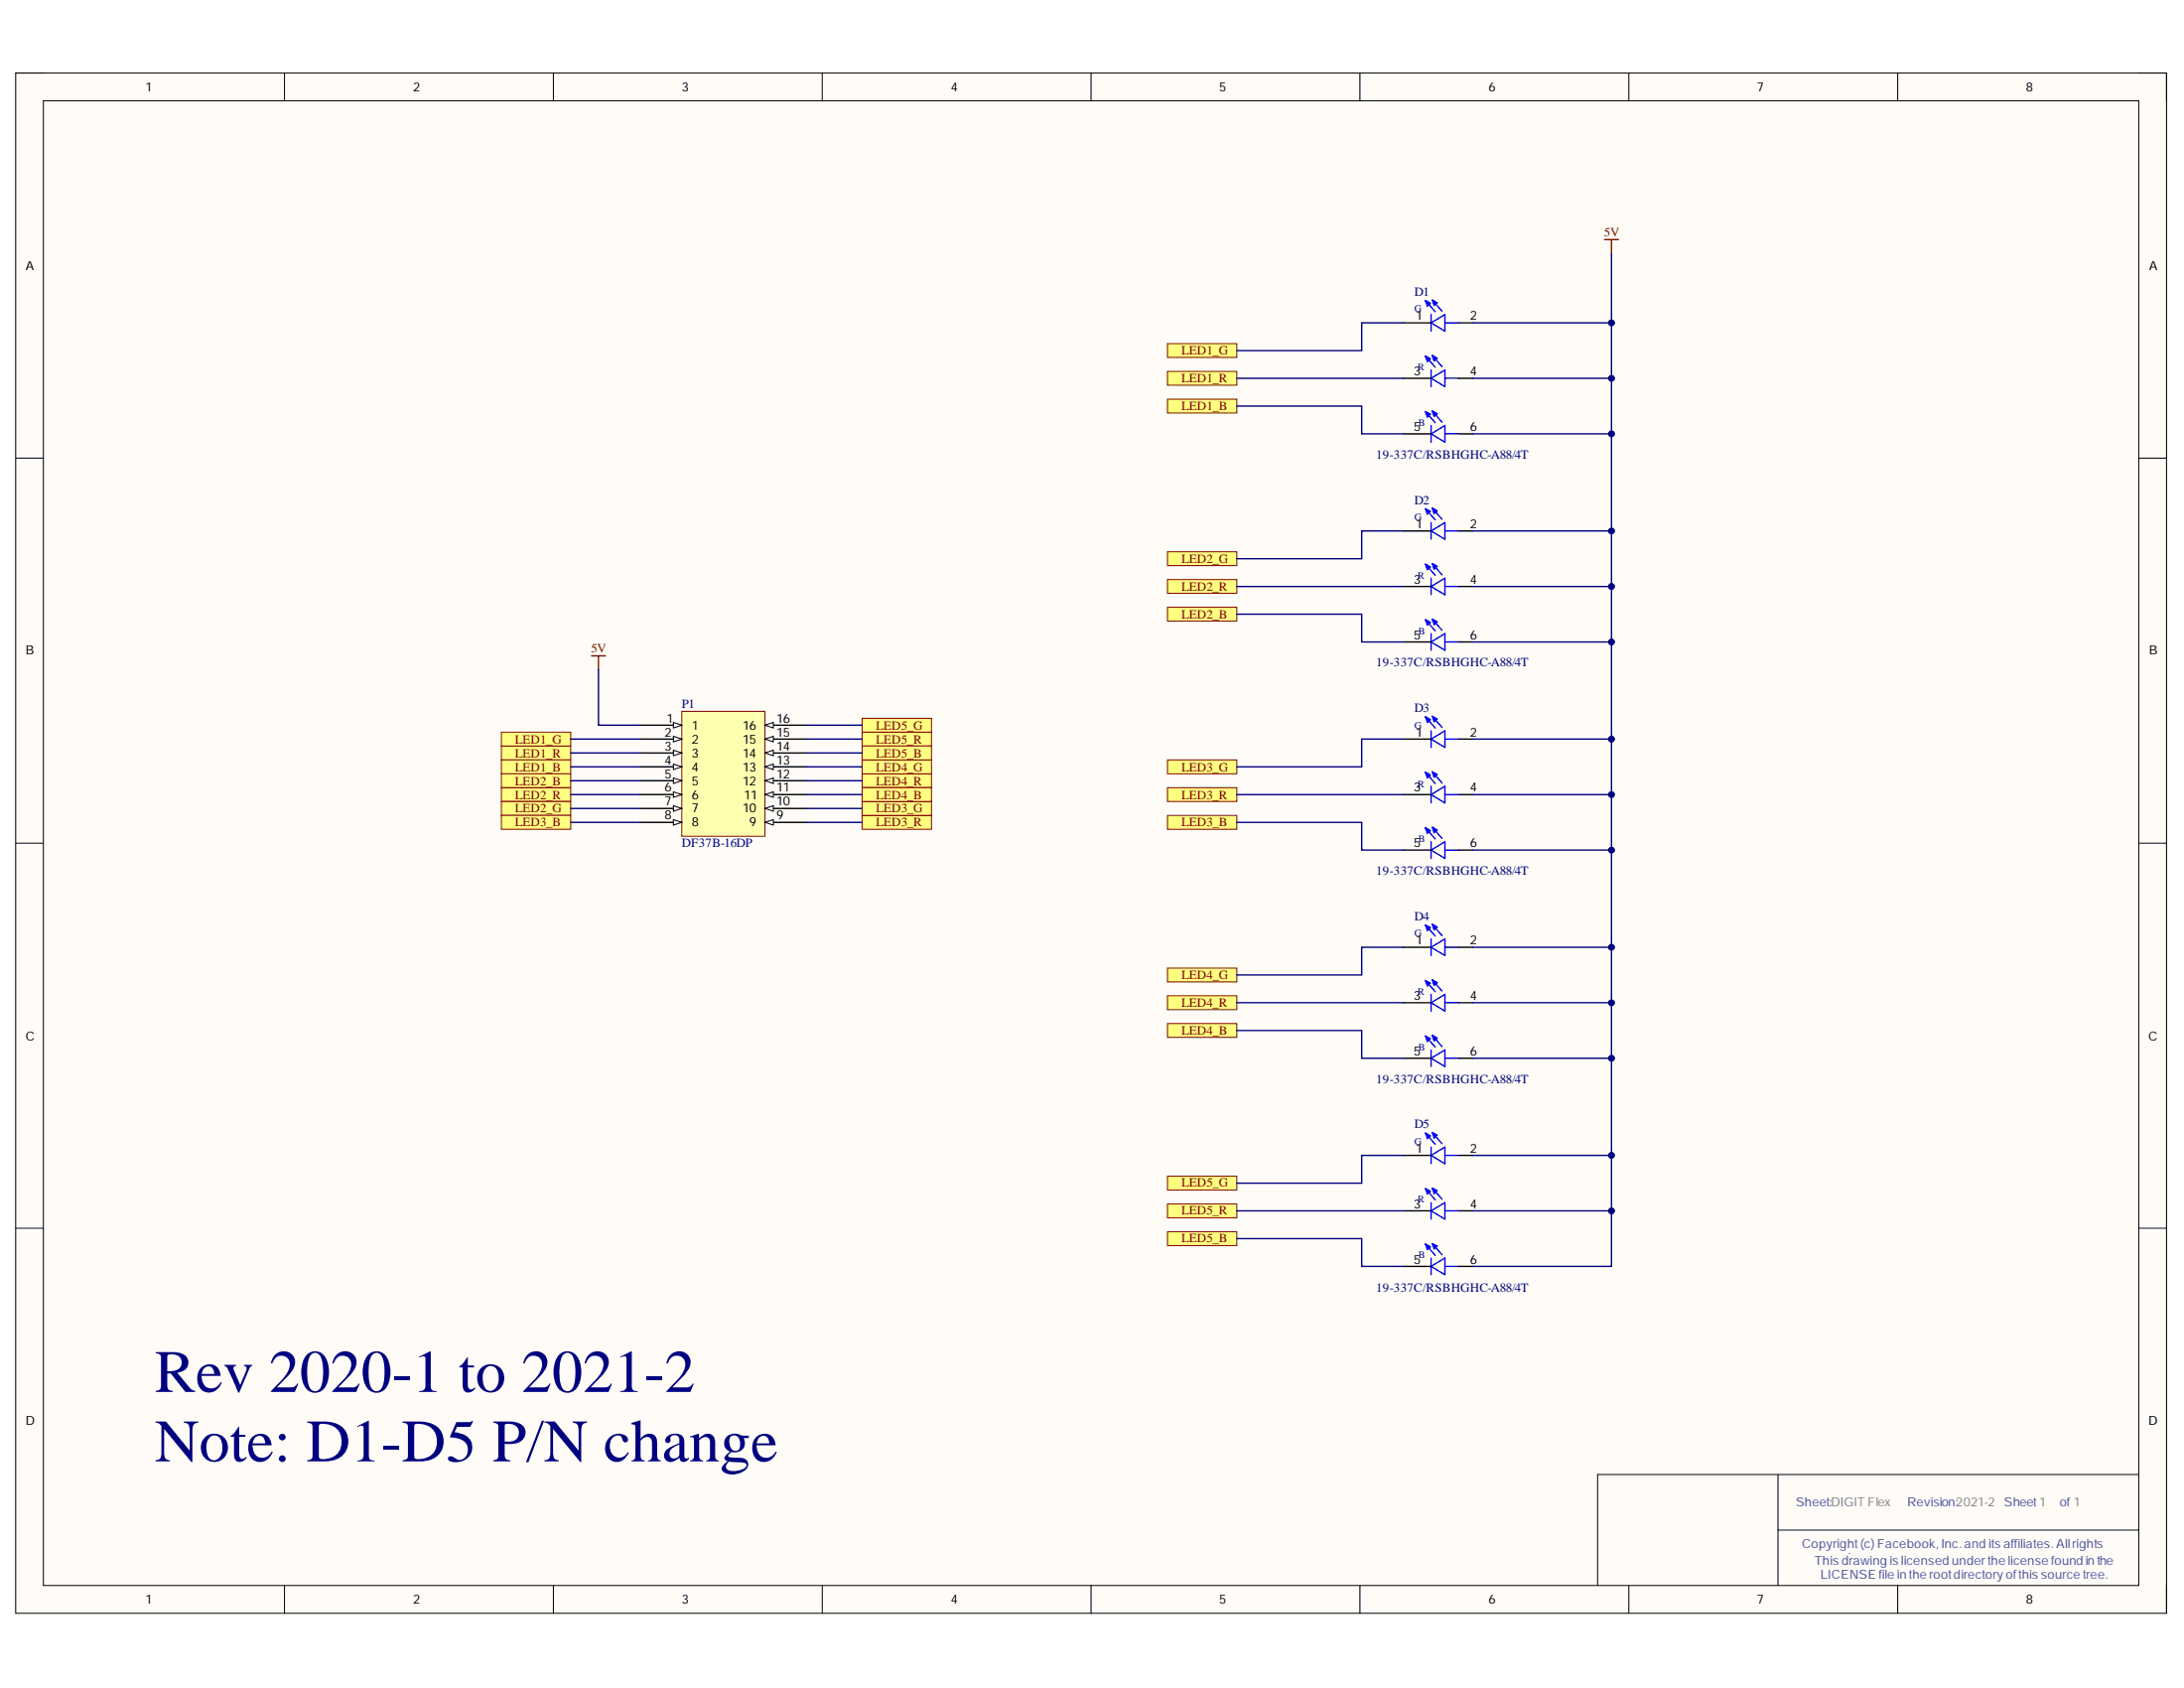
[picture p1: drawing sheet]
<svg xmlns="http://www.w3.org/2000/svg" width="279mm" height="216mm" viewBox="0 0 279 216" stroke-linecap="round" stroke-linejoin="round" font-family="sans-serif">
<path d="M2 9.3h275.2v197h-275.2z" fill-rule="evenodd" fill="#fffcf8"/>
<path d="M2 9.3h275.2v197h-275.2z" fill="none" stroke="#000" stroke-width=".13"/>
<path d="M5.6 12.9h268v189.9h-268z" fill-rule="evenodd" fill="#fffcf8"/>
<g fill="none" stroke="#000" stroke-width=".13">
<path d="M2 9.3h3.6M5.6 12.9h268v189.9h-268zM36.4 9.3v3.6M70.8 9.3v3.6M105.2 9.3v3.6M139.6 9.3v3.6M174 9.3v3.6M208.4 9.3v3.6M242.8 9.3v3.6M273.6 9.3h3.6v3.6M2 58.6h3.6M273.6 58.6h3.6"/>
<path d="M2 107.8h3.6M273.6 107.8h3.6M2 157.1h3.6M273.6 157.1h3.6M227.5 195.7h46.1M227.5 188.6v14.2M273.6 188.6h-69.2v14.2M36.4 202.8v3.5M70.8 202.8v3.5M105.2 202.8v3.5M139.6 202.8v3.5M174 202.8v3.5"/>
<path d="M208.4 202.8v3.5M242.8 202.8v3.5M277.2 202.8v3.5"/>
</g>
<path d="M149.3 47.5h8.9v1.8h-8.9z" fill-rule="evenodd" fill="#ffff80"/>
<path d="M149.3 47.5h8.9v1.8h-8.9z" fill="none" stroke="#800000" stroke-width=".13"/>
<path d="M149.3 44h8.9v1.7h-8.9z" fill-rule="evenodd" fill="#ffff80"/>
<path d="M149.3 44h8.9v1.7h-8.9z" fill="none" stroke="#800000" stroke-width=".13"/>
<path d="M149.3 51h8.9v1.8h-8.9z" fill-rule="evenodd" fill="#ffff80"/>
<path d="M149.3 51h8.9v1.8h-8.9z" fill="none" stroke="#800000" stroke-width=".13"/>
<path d="M149.3 74.1h8.9v1.8h-8.9z" fill-rule="evenodd" fill="#ffff80"/>
<path d="M149.3 74.1h8.9v1.8h-8.9z" fill="none" stroke="#800000" stroke-width=".13"/>
<path d="M149.3 70.6h8.9v1.7h-8.9z" fill-rule="evenodd" fill="#ffff80"/>
<path d="M149.3 70.6h8.9v1.7h-8.9z" fill="none" stroke="#800000" stroke-width=".13"/>
<path d="M149.3 77.7h8.9v1.7h-8.9z" fill-rule="evenodd" fill="#ffff80"/>
<path d="M149.3 77.7h8.9v1.7h-8.9z" fill="none" stroke="#800000" stroke-width=".13"/>
<path d="M149.3 100.7h8.9v1.8h-8.9z" fill-rule="evenodd" fill="#ffff80"/>
<path d="M149.3 100.7h8.9v1.8h-8.9z" fill="none" stroke="#800000" stroke-width=".13"/>
<path d="M149.3 97.2h8.9v1.8h-8.9z" fill-rule="evenodd" fill="#ffff80"/>
<path d="M149.3 97.2h8.9v1.8h-8.9z" fill="none" stroke="#800000" stroke-width=".13"/>
<path d="M149.3 104.3h8.9v1.8h-8.9z" fill-rule="evenodd" fill="#ffff80"/>
<path d="M149.3 104.3h8.9v1.8h-8.9z" fill="none" stroke="#800000" stroke-width=".13"/>
<path d="M149.3 127.4h8.9v1.7h-8.9z" fill-rule="evenodd" fill="#ffff80"/>
<path d="M149.3 127.4h8.9v1.7h-8.9z" fill="none" stroke="#800000" stroke-width=".13"/>
<path d="M149.3 123.8h8.9v1.8h-8.9z" fill-rule="evenodd" fill="#ffff80"/>
<path d="M149.3 123.8h8.9v1.8h-8.9z" fill="none" stroke="#800000" stroke-width=".13"/>
<path d="M149.3 130.9h8.9v1.8h-8.9z" fill-rule="evenodd" fill="#ffff80"/>
<path d="M149.3 130.9h8.9v1.8h-8.9z" fill="none" stroke="#800000" stroke-width=".13"/>
<path d="M149.3 154h8.9v1.8h-8.9z" fill-rule="evenodd" fill="#ffff80"/>
<path d="M149.3 154h8.9v1.8h-8.9z" fill="none" stroke="#800000" stroke-width=".13"/>
<path d="M149.3 150.4h8.9v1.8h-8.9z" fill-rule="evenodd" fill="#ffff80"/>
<path d="M149.3 150.4h8.9v1.8h-8.9z" fill="none" stroke="#800000" stroke-width=".13"/>
<path d="M149.3 157.5h8.9v1.8h-8.9z" fill-rule="evenodd" fill="#ffff80"/>
<path d="M149.3 157.5h8.9v1.8h-8.9z" fill="none" stroke="#800000" stroke-width=".13"/>
<path d="M205.3 30.6h1.7M206.2 30.6v1.8" fill="none" stroke="#800000" stroke-width=".18"/>
<path d="M87.2 91h10.7v16h-10.7z" fill-rule="evenodd" fill="#ffffb0"/>
<path d="M87.2 91h10.7v16h-10.7z" fill="none" stroke="#800000" stroke-width=".13"/>
<path d="M81.9 92.8h5.3" fill="none" stroke="#000" stroke-width=".18"/>
<path d="M86.1 92.4l1.1 .4-1.1 .3z" fill="#f8fcff"/>
<path d="M86.1 92.4l1.1 .4-1.1 .3z" fill="none" stroke="#000" stroke-width=".13"/>
<path d="M81.9 94.5h5.3" fill="none" stroke="#000" stroke-width=".18"/>
<path d="M86.1 94.2l1.1 .3-1.1 .4z" fill="#f8fcff"/>
<path d="M86.1 94.2l1.1 .3-1.1 .4z" fill="none" stroke="#000" stroke-width=".13"/>
<path d="M81.9 96.3h5.3" fill="none" stroke="#000" stroke-width=".18"/>
<path d="M86.1 96l1.1 .3-1.1 .4z" fill="#f8fcff"/>
<path d="M86.1 96l1.1 .3-1.1 .4z" fill="none" stroke="#000" stroke-width=".13"/>
<path d="M81.9 98.1h5.3" fill="none" stroke="#000" stroke-width=".18"/>
<path d="M86.1 97.7l1.1 .4-1.1 .3z" fill="#f8fcff"/>
<path d="M86.1 97.7l1.1 .4-1.1 .3z" fill="none" stroke="#000" stroke-width=".13"/>
<path d="M81.9 99.9h5.3" fill="none" stroke="#000" stroke-width=".18"/>
<path d="M86.1 99.5l1.1 .4-1.1 .3z" fill="#f8fcff"/>
<path d="M86.1 99.5l1.1 .4-1.1 .3z" fill="none" stroke="#000" stroke-width=".13"/>
<path d="M81.9 101.6h5.3" fill="none" stroke="#000" stroke-width=".18"/>
<path d="M86.1 101.3l1.1 .3-1.1 .4z" fill="#f8fcff"/>
<path d="M86.1 101.3l1.1 .3-1.1 .4z" fill="none" stroke="#000" stroke-width=".13"/>
<path d="M81.9 103.4h5.3" fill="none" stroke="#000" stroke-width=".18"/>
<path d="M86.1 103.1l1.1 .3-1.1 .4z" fill="#f8fcff"/>
<path d="M86.1 103.1l1.1 .3-1.1 .4z" fill="none" stroke="#000" stroke-width=".13"/>
<path d="M81.9 105.2h5.3" fill="none" stroke="#000" stroke-width=".18"/>
<path d="M86.1 104.8l1.1 .4-1.1 .3z" fill="#f8fcff"/>
<path d="M86.1 104.8l1.1 .4-1.1 .3z" fill="none" stroke="#000" stroke-width=".13"/>
<path d="M97.9 105.2h5.3" fill="none" stroke="#000" stroke-width=".18"/>
<path d="M97.9 105.2l1-.4v.7z" fill="#f8fcff"/>
<path d="M97.9 105.2l1-.4v.7z" fill="none" stroke="#000" stroke-width=".13"/>
<path d="M97.9 103.4h5.3" fill="none" stroke="#000" stroke-width=".18"/>
<path d="M97.9 103.4l1-.3v.7z" fill="#f8fcff"/>
<path d="M97.9 103.4l1-.3v.7z" fill="none" stroke="#000" stroke-width=".13"/>
<path d="M97.9 101.6h5.3" fill="none" stroke="#000" stroke-width=".18"/>
<path d="M97.9 101.6l1-.3v.7z" fill="#f8fcff"/>
<path d="M97.9 101.6l1-.3v.7z" fill="none" stroke="#000" stroke-width=".13"/>
<path d="M97.9 99.9h5.3" fill="none" stroke="#000" stroke-width=".18"/>
<path d="M97.9 99.9l1-.4v.7z" fill="#f8fcff"/>
<path d="M97.9 99.9l1-.4v.7z" fill="none" stroke="#000" stroke-width=".13"/>
<path d="M97.9 98.1h5.3" fill="none" stroke="#000" stroke-width=".18"/>
<path d="M97.9 98.1l1-.4v.7z" fill="#f8fcff"/>
<path d="M97.9 98.1l1-.4v.7z" fill="none" stroke="#000" stroke-width=".13"/>
<path d="M97.9 96.3h5.3" fill="none" stroke="#000" stroke-width=".18"/>
<path d="M97.9 96.3l1-.3v.7z" fill="#f8fcff"/>
<path d="M97.9 96.3l1-.3v.7z" fill="none" stroke="#000" stroke-width=".13"/>
<path d="M97.9 94.5h5.3" fill="none" stroke="#000" stroke-width=".18"/>
<path d="M97.9 94.5l1-.3v.7z" fill="#f8fcff"/>
<path d="M97.9 94.5l1-.3v.7z" fill="none" stroke="#000" stroke-width=".13"/>
<path d="M97.9 92.8h5.3" fill="none" stroke="#000" stroke-width=".18"/>
<path d="M97.9 92.8l1-.4v.7z" fill="#f8fcff"/>
<path d="M97.9 92.8l1-.4v.7z" fill="none" stroke="#000" stroke-width=".13"/>
<path d="M64.1 95.4h8.9v1.8h-8.9z" fill-rule="evenodd" fill="#ffff80"/>
<path d="M64.1 95.4h8.9v1.8h-8.9z" fill="none" stroke="#800000" stroke-width=".13"/>
<path d="M64.1 93.6h8.9v1.8h-8.9z" fill-rule="evenodd" fill="#ffff80"/>
<path d="M64.1 93.6h8.9v1.8h-8.9z" fill="none" stroke="#800000" stroke-width=".13"/>
<path d="M64.1 97.2h8.9v1.8h-8.9z" fill-rule="evenodd" fill="#ffff80"/>
<path d="M64.1 97.2h8.9v1.8h-8.9z" fill="none" stroke="#800000" stroke-width=".13"/>
<path d="M64.1 100.7h8.9v1.8h-8.9z" fill-rule="evenodd" fill="#ffff80"/>
<path d="M64.1 100.7h8.9v1.8h-8.9z" fill="none" stroke="#800000" stroke-width=".13"/>
<path d="M64.1 102.5h8.9v1.8h-8.9z" fill-rule="evenodd" fill="#ffff80"/>
<path d="M64.1 102.5h8.9v1.8h-8.9z" fill="none" stroke="#800000" stroke-width=".13"/>
<path d="M64.1 99h8.9v1.7h-8.9z" fill-rule="evenodd" fill="#ffff80"/>
<path d="M64.1 99h8.9v1.7h-8.9z" fill="none" stroke="#800000" stroke-width=".13"/>
<path d="M110.3 104.3h8.9v1.8h-8.9z" fill-rule="evenodd" fill="#ffff80"/>
<path d="M110.3 104.3h8.9v1.8h-8.9z" fill="none" stroke="#800000" stroke-width=".13"/>
<path d="M110.3 102.5h8.9v1.8h-8.9z" fill-rule="evenodd" fill="#ffff80"/>
<path d="M110.3 102.5h8.9v1.8h-8.9z" fill="none" stroke="#800000" stroke-width=".13"/>
<path d="M64.1 104.3h8.9v1.8h-8.9z" fill-rule="evenodd" fill="#ffff80"/>
<path d="M64.1 104.3h8.9v1.8h-8.9z" fill="none" stroke="#800000" stroke-width=".13"/>
<path d="M110.3 99h8.9v1.7h-8.9z" fill-rule="evenodd" fill="#ffff80"/>
<path d="M110.3 99h8.9v1.7h-8.9z" fill="none" stroke="#800000" stroke-width=".13"/>
<path d="M110.3 97.2h8.9v1.8h-8.9z" fill-rule="evenodd" fill="#ffff80"/>
<path d="M110.3 97.2h8.9v1.8h-8.9z" fill="none" stroke="#800000" stroke-width=".13"/>
<path d="M110.3 100.7h8.9v1.8h-8.9z" fill-rule="evenodd" fill="#ffff80"/>
<path d="M110.3 100.7h8.9v1.8h-8.9z" fill="none" stroke="#800000" stroke-width=".13"/>
<path d="M110.3 93.6h8.9v1.8h-8.9z" fill-rule="evenodd" fill="#ffff80"/>
<path d="M110.3 93.6h8.9v1.8h-8.9z" fill="none" stroke="#800000" stroke-width=".13"/>
<path d="M110.3 91.9h8.9v1.7h-8.9z" fill-rule="evenodd" fill="#ffff80"/>
<path d="M110.3 91.9h8.9v1.7h-8.9z" fill="none" stroke="#800000" stroke-width=".13"/>
<path d="M110.3 95.4h8.9v1.8h-8.9z" fill-rule="evenodd" fill="#ffff80"/>
<path d="M110.3 95.4h8.9v1.8h-8.9z" fill="none" stroke="#800000" stroke-width=".13"/>
<path d="M75.7 83.9h1.8M76.6 83.9v1.8" fill="none" stroke="#800000" stroke-width=".18"/>
<g fill="none" stroke="#00f" stroke-width=".18">
<path d="M182.4 38.4l1.2 1.5M182.4 38.4l.6 .4-.4 .3M182.4 38.4l.2 .7M182.7 38.6h-.1v.5M182.7 38.7l.2 .1M183.2 38.4l1.3 1.4M183.2 38.4l.7 .3-.4 .4M183.2 38.4l.3 .7M183.5 38.5v.6M183.6 38.7l.1 .1M182.4 45.6l1.2 1.4M182.4 45.6l.6 .3-.4 .3"/>
<path d="M182.4 45.6l.2 .6M182.4 52.6l1.2 1.5M182.4 52.6l.6 .4-.4 .3M182.4 52.6l.2 .7M182.7 45.7h-.1v.5M182.7 52.8h-.1v.5M182.7 45.8l.2 .1M182.7 52.9l.2 .1M183.1 41.3l1.8-1.1v2.2zM183.1 48.4l1.8-1.1v2.2zM183.1 55.5l1.8-1.1v2.2zM183.1 40.2v2.2"/>
<path d="M183.1 47.3v2.2M183.1 54.4v2.2M183.2 45.5l1.3 1.4M183.2 45.5l.7 .3-.4 .4M183.2 45.5l.3 .7M183.2 52.6l1.3 1.4M183.2 52.6l.7 .3-.4 .3M183.2 52.6l.3 .6M183.5 45.6v.6M183.5 52.7v.5M183.6 45.8l.1 .1M183.6 52.9l.1 .1"/>
<path d="M184.9 41.3h1.7M184.9 48.4h1.7M184.9 55.5h1.7M182.4 65.1l1.2 1.4M182.4 65.1l.6 .3-.4 .3M182.4 65.1l.2 .6M182.4 72.2l1.2 1.4M182.4 72.2l.6 .3-.4 .3M182.4 72.2l.2 .6M182.4 79.3l1.2 1.4M182.4 79.3l.6 .3-.4 .3M182.4 79.3l.2 .6"/>
<path d="M182.7 65.2h-.1v.5M182.7 72.3h-.1v.5M182.7 79.4h-.1v.5M182.7 65.4l.2 .1M182.7 72.5l.2 .1M182.7 79.5l.2 .2M183.1 67.9l1.8-1.1v2.2zM183.1 75l1.8-1.1v2.2zM183.1 66.8v2.2M183.1 73.9v2.2M183.2 65l1.3 1.4M183.2 65l.7 .3-.4 .4"/>
<path d="M183.2 65l.3 .7M183.2 72.1l1.3 1.4M183.2 72.1l.7 .3-.4 .4M183.2 72.1l.3 .7M183.2 79.2l1.3 1.4M183.2 79.2l.7 .3-.4 .4M183.2 79.2l.3 .7M183.5 65.2v.5M183.5 72.3v.5M183.5 79.4v.5M183.6 65.3l.1 .1M183.6 72.4l.1 .1"/>
<path d="M183.6 79.5l.1 .1M184.9 67.9h1.7M184.9 75h1.7M182.4 91.7l1.2 1.4M182.4 91.7l.6 .3-.4 .4M182.4 91.7l.2 .7M182.4 98.8l1.2 1.4M182.4 98.8l.6 .3-.4 .4M182.4 98.8l.2 .7M182.7 91.9h-.1v.5M182.7 98.9h-.1v.6M182.7 92l.2 .1"/>
<path d="M182.7 99.1l.2 .1M183.1 82.1l1.8-1.1v2.2zM183.1 94.5l1.8-1v2.1zM183.1 81v2.2M183.1 93.5v2.1M183.2 91.6l1.3 1.4M183.2 91.6l.7 .4-.4 .3M183.2 91.6l.3 .7M183.2 98.7l1.3 1.4M183.2 98.7l.7 .4-.4 .3M183.2 98.7l.3 .7M183.5 91.8v.5"/>
<path d="M183.5 98.9v.5M183.6 91.9l.1 .1M183.6 99l.1 .1M184.9 82.1h1.7M184.9 94.5h1.7M182.4 105.9l1.2 1.4M182.4 105.9l.6 .3-.4 .4M182.4 105.9l.2 .7M182.4 118.3l1.2 1.4M182.4 118.3l.6 .4-.4 .3M182.4 118.3l.2 .7M182.7 106.1h-.1v.5"/>
<path d="M182.7 118.5h-.1v.5M182.7 106.2l.2 .1M182.7 118.6l.2 .1M183.1 101.6l1.8-1v2.1zM183.1 108.7l1.8-1v2.1zM183.1 100.6v2.1M183.1 107.7v2.1M183.2 105.8l1.3 1.4M183.2 105.8l.7 .4-.4 .3M183.2 105.8l.3 .7M183.2 118.2l1.3 1.5M183.2 118.2l.7 .4-.4 .3"/>
<path d="M183.2 118.2l.3 .7M183.5 118.4v.5M183.5 106v.5M183.6 106.1l.1 .1M183.6 118.5l.1 .1M184.9 101.6h1.7M184.9 108.7h1.7M182.4 125.4l1.2 1.4M182.4 125.4l.6 .3-.4 .4M182.4 125.4l.2 .7M182.4 132.5l1.2 1.4M182.4 132.5l.6 .4-.4 .3"/>
<path d="M182.4 132.5l.2 .7M182.7 125.6h-.1v.5M182.7 132.7h-.1v.5M182.7 125.7l.2 .1M182.7 132.8l.2 .1M183.1 121.2l1.8-1.1v2.1zM183.1 128.3l1.8-1.1v2.1zM183.1 135.4l1.8-1.1v2.1zM183.1 120.1v2.1M183.1 127.2v2.1M183.1 134.3v2.1M183.2 125.3l1.3 1.5"/>
<path d="M183.2 125.3l.7 .4-.4 .3M183.2 125.3l.3 .7M183.2 132.4l1.3 1.5M183.2 132.4l.7 .4-.4 .3M183.2 132.4l.3 .7M183.5 125.5v.5M183.5 132.6v.5M183.6 125.6l.1 .1M183.6 132.7l.1 .1M184.9 121.2h1.7M184.9 128.3h1.7M184.9 135.4h1.7"/>
<path d="M182.4 144.9l1.2 1.5M182.4 144.9l.6 .4-.4 .3M182.4 144.9l.2 .7M182.4 152l1.2 1.5M182.4 152l.6 .4-.4 .3M182.4 152l.2 .7M182.4 159.1l1.2 1.5M182.4 159.1l.6 .4-.4 .3M182.4 159.1l.2 .7M182.7 145.1h-.1v.5M182.7 152.2h-.1v.5M182.7 159.3h-.1v.5"/>
<path d="M182.7 145.2l.2 .1M182.7 152.3l.2 .1M182.7 159.4l.2 .1M183.1 147.8l1.8-1.1v2.1zM183.1 154.9l1.8-1.1v2.1zM183.1 146.7v2.1M183.1 153.8v2.1M183.2 144.9l1.3 1.4M183.2 144.9l.7 .3-.4 .3M183.2 144.9l.3 .6M183.2 152l1.3 1.4M183.2 152l.7 .3-.4 .3"/>
<path d="M183.2 152l.3 .6M183.2 159.1l1.3 1.4M183.2 159.1l.7 .3-.4 .3M183.2 159.1l.3 .6M183.5 152.1v.5M183.5 145v.5M183.5 159.2v.5M183.6 145.1l.1 .2M183.6 152.3l.1 .1M183.6 159.3l.1 .1M184.9 147.8h1.7M184.9 154.9h1.7"/>
<path d="M183.1 162l1.8-1.1v2.1zM183.1 160.9v2.1M184.9 162h1.7"/>
</g>
<g fill="none" stroke="#000" stroke-width=".18">
<path d="M179.5 41.3h3.6M179.5 48.4h3.6M179.5 55.5h3.6M186.6 41.3h1.8M186.6 48.4h1.8M186.6 55.5h1.8M179.5 67.9h3.6M179.5 75h3.6M186.6 67.9h1.8M186.6 75h1.8M179.5 82.1h3.6M179.5 94.5h3.6"/>
<path d="M186.6 82.1h1.8M186.6 94.5h1.8M179.5 101.6h3.6M179.5 108.7h3.6M186.6 101.6h1.8M186.6 108.7h1.8M179.5 121.2h3.6M179.5 128.3h3.6M179.5 135.4h3.6M186.6 121.2h1.8M186.6 128.3h1.8M186.6 135.4h1.8"/>
<path d="M179.5 147.8h3.6M179.5 154.9h3.6M186.6 147.8h1.8M186.6 154.9h1.8M179.5 162h3.6M186.6 162h1.8"/>
</g>
<g fill="none" stroke="#000080" stroke-width=".18">
<path d="M158.2 51.9h16v3.6h5.3M158.2 48.4h21.3M179.5 41.3h-5.3v3.5h-16M188.4 41.3h17.8M158.2 78.6h16v3.5h5.3M158.2 75h21.3M179.5 67.9h-5.3v3.6h-16M73 94.5h8.9M73 96.3h8.9M73 98.1h8.9M73 99.9h8.9M76.6 85.7v7.1h5.3"/>
<path d="M103.2 94.5h7.1M103.2 96.3h7.1M103.2 98.1h7.1M103.2 99.9h7.1M103.2 92.8h7.1M179.5 94.5h-5.3v3.6h-16M73 101.6h8.9M73 103.4h8.9M73 105.2h8.9M103.2 101.6h7.1M103.2 103.4h7.1M103.2 105.2h7.1"/>
<path d="M158.2 105.2h16v3.5h5.3M158.2 101.6h21.3M158.2 131.8h16v3.6h5.3M158.2 128.3h21.3M179.5 121.2h-5.3v3.5h-16M158.2 158.4h16v3.6h5.3M158.2 154.9h21.3M179.5 147.8h-5.3v3.5h-16"/>
</g>
<circle cx="206.2" cy="41.3" r=".36" fill="#000080"/>
<circle cx="206.2" cy="41.3" r=".36" fill="none" stroke="#000080" stroke-width=".13"/>
<path d="M188.4 48.4h17.8" fill="none" stroke="#000080" stroke-width=".18"/>
<circle cx="206.2" cy="48.4" r=".36" fill="#000080"/>
<circle cx="206.2" cy="48.4" r=".36" fill="none" stroke="#000080" stroke-width=".13"/>
<path d="M188.4 55.5h17.8" fill="none" stroke="#000080" stroke-width=".18"/>
<circle cx="206.2" cy="55.5" r=".36" fill="#000080"/>
<circle cx="206.2" cy="55.5" r=".36" fill="none" stroke="#000080" stroke-width=".13"/>
<path d="M188.4 67.9h17.8" fill="none" stroke="#000080" stroke-width=".18"/>
<circle cx="206.2" cy="67.9" r=".36" fill="#000080"/>
<circle cx="206.2" cy="67.9" r=".36" fill="none" stroke="#000080" stroke-width=".13"/>
<path d="M188.4 75h17.8" fill="none" stroke="#000080" stroke-width=".18"/>
<circle cx="206.2" cy="75" r=".36" fill="#000080"/>
<circle cx="206.2" cy="75" r=".36" fill="none" stroke="#000080" stroke-width=".13"/>
<path d="M188.4 82.1h17.8" fill="none" stroke="#000080" stroke-width=".18"/>
<circle cx="206.2" cy="82.1" r=".36" fill="#000080"/>
<circle cx="206.2" cy="82.1" r=".36" fill="none" stroke="#000080" stroke-width=".13"/>
<path d="M188.4 94.5h17.8" fill="none" stroke="#000080" stroke-width=".18"/>
<circle cx="206.2" cy="94.5" r=".36" fill="#000080"/>
<circle cx="206.2" cy="94.5" r=".36" fill="none" stroke="#000080" stroke-width=".13"/>
<path d="M188.4 101.6h17.8" fill="none" stroke="#000080" stroke-width=".18"/>
<circle cx="206.2" cy="101.6" r=".36" fill="#000080"/>
<circle cx="206.2" cy="101.6" r=".36" fill="none" stroke="#000080" stroke-width=".13"/>
<path d="M188.4 108.7h17.8" fill="none" stroke="#000080" stroke-width=".18"/>
<circle cx="206.2" cy="108.7" r=".36" fill="#000080"/>
<circle cx="206.2" cy="108.7" r=".36" fill="none" stroke="#000080" stroke-width=".13"/>
<path d="M188.4 121.2h17.8" fill="none" stroke="#000080" stroke-width=".18"/>
<circle cx="206.2" cy="121.2" r=".36" fill="#000080"/>
<circle cx="206.2" cy="121.2" r=".36" fill="none" stroke="#000080" stroke-width=".13"/>
<path d="M188.4 128.3h17.8" fill="none" stroke="#000080" stroke-width=".18"/>
<circle cx="206.2" cy="128.3" r=".36" fill="#000080"/>
<circle cx="206.2" cy="128.3" r=".36" fill="none" stroke="#000080" stroke-width=".13"/>
<path d="M188.4 135.4h17.8" fill="none" stroke="#000080" stroke-width=".18"/>
<circle cx="206.2" cy="135.4" r=".36" fill="#000080"/>
<circle cx="206.2" cy="135.4" r=".36" fill="none" stroke="#000080" stroke-width=".13"/>
<path d="M188.4 147.8h17.8" fill="none" stroke="#000080" stroke-width=".18"/>
<circle cx="206.2" cy="147.8" r=".36" fill="#000080"/>
<circle cx="206.2" cy="147.8" r=".36" fill="none" stroke="#000080" stroke-width=".13"/>
<path d="M188.4 154.9h17.8" fill="none" stroke="#000080" stroke-width=".18"/>
<circle cx="206.2" cy="154.9" r=".36" fill="#000080"/>
<circle cx="206.2" cy="154.9" r=".36" fill="none" stroke="#000080" stroke-width=".13"/>
<path d="M206.2 32.4v129.6h-17.8" fill="none" stroke="#000080" stroke-width=".18"/>
<circle cx="206.2" cy="154.9" r=".36" fill="#000080"/>
<circle cx="206.2" cy="154.9" r=".36" fill="none" stroke="#000080" stroke-width=".13"/>
<circle cx="206.2" cy="147.8" r=".36" fill="#000080"/>
<circle cx="206.2" cy="147.8" r=".36" fill="none" stroke="#000080" stroke-width=".13"/>
<circle cx="206.2" cy="135.4" r=".36" fill="#000080"/>
<circle cx="206.2" cy="135.4" r=".36" fill="none" stroke="#000080" stroke-width=".13"/>
<circle cx="206.2" cy="128.3" r=".36" fill="#000080"/>
<circle cx="206.2" cy="128.3" r=".36" fill="none" stroke="#000080" stroke-width=".13"/>
<circle cx="206.2" cy="121.2" r=".36" fill="#000080"/>
<circle cx="206.2" cy="121.2" r=".36" fill="none" stroke="#000080" stroke-width=".13"/>
<circle cx="206.2" cy="108.7" r=".36" fill="#000080"/>
<circle cx="206.2" cy="108.7" r=".36" fill="none" stroke="#000080" stroke-width=".13"/>
<circle cx="206.2" cy="101.6" r=".36" fill="#000080"/>
<circle cx="206.2" cy="101.6" r=".36" fill="none" stroke="#000080" stroke-width=".13"/>
<circle cx="206.2" cy="94.5" r=".36" fill="#000080"/>
<circle cx="206.2" cy="94.5" r=".36" fill="none" stroke="#000080" stroke-width=".13"/>
<circle cx="206.2" cy="82.1" r=".36" fill="#000080"/>
<circle cx="206.2" cy="82.1" r=".36" fill="none" stroke="#000080" stroke-width=".13"/>
<circle cx="206.2" cy="75" r=".36" fill="#000080"/>
<circle cx="206.2" cy="75" r=".36" fill="none" stroke="#000080" stroke-width=".13"/>
<circle cx="206.2" cy="67.9" r=".36" fill="#000080"/>
<circle cx="206.2" cy="67.9" r=".36" fill="none" stroke="#000080" stroke-width=".13"/>
<circle cx="206.2" cy="55.5" r=".36" fill="#000080"/>
<circle cx="206.2" cy="55.5" r=".36" fill="none" stroke="#000080" stroke-width=".13"/>
<circle cx="206.2" cy="48.4" r=".36" fill="#000080"/>
<circle cx="206.2" cy="48.4" r=".36" fill="none" stroke="#000080" stroke-width=".13"/>
<circle cx="206.2" cy="41.3" r=".36" fill="#000080"/>
<circle cx="206.2" cy="41.3" r=".36" fill="none" stroke="#000080" stroke-width=".13"/>
<g font-size="7.7" fill="#000080">
<text x="19.8" y="178">Rev 2020-1 to 2021-2</text>
<text x="19.8" y="186.9">Note: D1-D5 P/N change</text>
</g>
<g font-size="1.6">
<text x="18.6" y="11.7">1</text>
<text x="52.9" y="11.7">2</text>
<text x="87.2" y="11.7">3</text>
<text x="121.6" y="11.7">4</text>
<text x="156" y="11.7">5</text>
<text x="190.4" y="11.7">6</text>
<text x="224.8" y="11.7">7</text>
<text x="259.2" y="11.7">8</text>
<text x="3.3" y="34.5">A</text>
<text x="274.9" y="34.5">A</text>
<text x="181.1" y="40.9">1</text>
<text x="188.1" y="40.9">2</text>
<text x="180.9" y="48">3</text>
<text x="188.1" y="48">4</text>
<text x="180.9" y="55.2">5</text>
<text x="188.1" y="55.2">6</text>
<text x="181.1" y="67.6">1</text>
<text x="188.1" y="67.6">2</text>
<text x="180.9" y="74.7">3</text>
<text x="188.1" y="74.7">4</text>
<text x="3.3" y="83.7">B</text>
<text x="180.9" y="81.8">5</text>
<text x="188.1" y="81.8">6</text>
<text x="274.9" y="83.7">B</text>
<text x="85" y="94.2">2</text>
<text x="85" y="96">3</text>
<text x="85.3" y="92.4">1</text>
<text x="88.5" y="93.3">1</text>
<text x="88.5" y="95.1">2</text>
<text x="95" y="95.1">15</text>
<text x="95" y="93.3">16</text>
<text x="99.3" y="96">14</text>
<text x="99.3" y="94.2">15</text>
<text x="99.3" y="92.4">16</text>
<text x="181.1" y="94.2">1</text>
<text x="188.1" y="94.2">2</text>
<text x="85" y="97.8">4</text>
<text x="85" y="99.6">5</text>
<text x="85" y="101.2">6</text>
<text x="88.5" y="96.8">3</text>
<text x="88.5" y="98.6">4</text>
<text x="88.5" y="100.4">5</text>
<text x="95" y="100.4">12</text>
<text x="95" y="98.6">13</text>
<text x="95" y="96.8">14</text>
<text x="99.3" y="101.2">11</text>
<text x="99.3" y="99.6">12</text>
<text x="99.3" y="97.8">13</text>
<text x="180.9" y="101.2">3</text>
<text x="188.1" y="101.2">4</text>
<text x="85" y="103">7</text>
<text x="85" y="104.8">8</text>
<text x="88.5" y="102.2">6</text>
<text x="88.5" y="103.9">7</text>
<text x="88.5" y="105.7">8</text>
<text x="95" y="103.9">10</text>
<text x="95.2" y="102.2">11</text>
<text x="95.8" y="105.7">9</text>
<text x="99.3" y="104.8">9</text>
<text x="99.3" y="103">10</text>
<text x="180.9" y="108.3">5</text>
<text x="188.1" y="108.3">6</text>
<text x="181.1" y="120.8">1</text>
<text x="188.1" y="120.8">2</text>
<text x="180.9" y="127.9">3</text>
<text x="188.1" y="127.9">4</text>
<text x="3.3" y="133">C</text>
<text x="180.9" y="135">5</text>
<text x="188.1" y="135">6</text>
<text x="274.8" y="133">C</text>
<text x="181.1" y="147.4">1</text>
<text x="188.1" y="147.4">2</text>
<text x="180.9" y="154.5">3</text>
<text x="188.1" y="154.5">4</text>
<text x="180.9" y="161.6">5</text>
<text x="188.1" y="161.6">6</text>
<text x="3.3" y="182.3">D</text>
<text x="274.8" y="182.3">D</text>
<text x="18.6" y="205.1">1</text>
<text x="52.9" y="205.1">2</text>
<text x="87.2" y="205.1">3</text>
<text x="121.6" y="205.1">4</text>
<text x="156" y="205.1">5</text>
<text x="190.4" y="205.1">6</text>
<text x="224.8" y="205.1">7</text>
<text x="259.2" y="205.1">8</text>
</g>
<g font-size="1.6" fill="#800000">
<text x="205.2" y="30.3">5V</text>
<text x="151.2" y="45.3">LED1_G</text>
<text x="151.2" y="48.9">LED1_R</text>
<text x="151.2" y="52.4">LED1_B</text>
<text x="151.2" y="72">LED2_G</text>
<text x="151.2" y="75.5">LED2_R</text>
<text x="75.6" y="83.5">5V</text>
<text x="151.2" y="79.1">LED2_B</text>
<text x="65.9" y="95.1">LED1_G</text>
<text x="112.1" y="95.1">LED5_R</text>
<text x="112.1" y="93.3">LED5_G</text>
<text x="65.9" y="96.8">LED1_R</text>
<text x="65.9" y="98.6">LED1_B</text>
<text x="65.9" y="100.4">LED2_B</text>
<text x="112.1" y="100.4">LED4_R</text>
<text x="112.1" y="98.6">LED4_G</text>
<text x="112.1" y="96.8">LED5_B</text>
<text x="151.2" y="98.6">LED3_G</text>
<text x="65.9" y="102.2">LED2_R</text>
<text x="65.9" y="103.9">LED2_G</text>
<text x="65.9" y="105.7">LED3_B</text>
<text x="112.1" y="105.7">LED3_R</text>
<text x="112.1" y="103.9">LED3_G</text>
<text x="112.1" y="102.2">LED4_B</text>
<text x="151.2" y="102.2">LED3_R</text>
<text x="151.2" y="105.7">LED3_B</text>
<text x="151.2" y="125.3">LED4_G</text>
<text x="151.2" y="128.8">LED4_R</text>
<text x="151.2" y="132.4">LED4_B</text>
<text x="151.2" y="155.4">LED5_R</text>
<text x="151.2" y="151.8">LED5_G</text>
<text x="151.2" y="158.9">LED5_B</text>
</g>
<g font-size="1.6" fill="#000080">
<text x="180.9" y="37.8">D1</text>
<text x="176" y="58.7">19-337C/RSBHGHC-A88/4T</text>
<text x="180.9" y="64.5">D2</text>
<text x="176" y="85.3">19-337C/RSBHGHC-A88/4T</text>
<text x="87.2" y="90.6">P1</text>
<text x="180.9" y="91.1">D3</text>
<text x="87.2" y="108.3">DF37B-16DP</text>
<text x="176" y="111.9">19-337C/RSBHGHC-A88/4T</text>
<text x="180.9" y="117.7">D4</text>
<text x="176" y="138.5">19-337C/RSBHGHC-A88/4T</text>
<text x="180.9" y="144.3">D5</text>
<text x="176" y="165.2">19-337C/RSBHGHC-A88/4T</text>
</g>
<g font-size="1.6" fill="#3b5998">
<text x="229.8" y="192.7">Sheet:DIGIT Flex</text>
<text x="230.5" y="198">Copyright(c)Facebook,Inc.and its affiliates.Allrights</text>
<text x="244" y="192.7">Revision:2021-2</text>
<text x="256.4" y="192.7">Sheet1</text>
<text x="263.5" y="192.7">of1</text>
<text x="230.5" y="199.8">resTehrivseddr.awing is licensed underthe license found in the</text>
<text x="232.9" y="201.9">LICENSE file in the rootdirectory ofthis source tree.</text>
</g>
<g font-size="1.3" fill="#000080">
<text x="180.9" y="39.9">G</text>
<text x="181.4" y="47.4">R</text>
<text x="181.5" y="54.5">B</text>
<text x="180.9" y="66.6">G</text>
<text x="181.4" y="74">R</text>
<text x="181.5" y="81.1">B</text>
<text x="180.9" y="93.2">G</text>
<text x="181.4" y="100.7">R</text>
<text x="181.5" y="107.8">B</text>
<text x="180.9" y="119.8">G</text>
<text x="181.4" y="127.2">R</text>
<text x="181.5" y="134.3">B</text>
<text x="180.9" y="146.4">G</text>
<text x="181.4" y="153.8">R</text>
<text x="181.5" y="161">B</text>
</g>
</svg>
